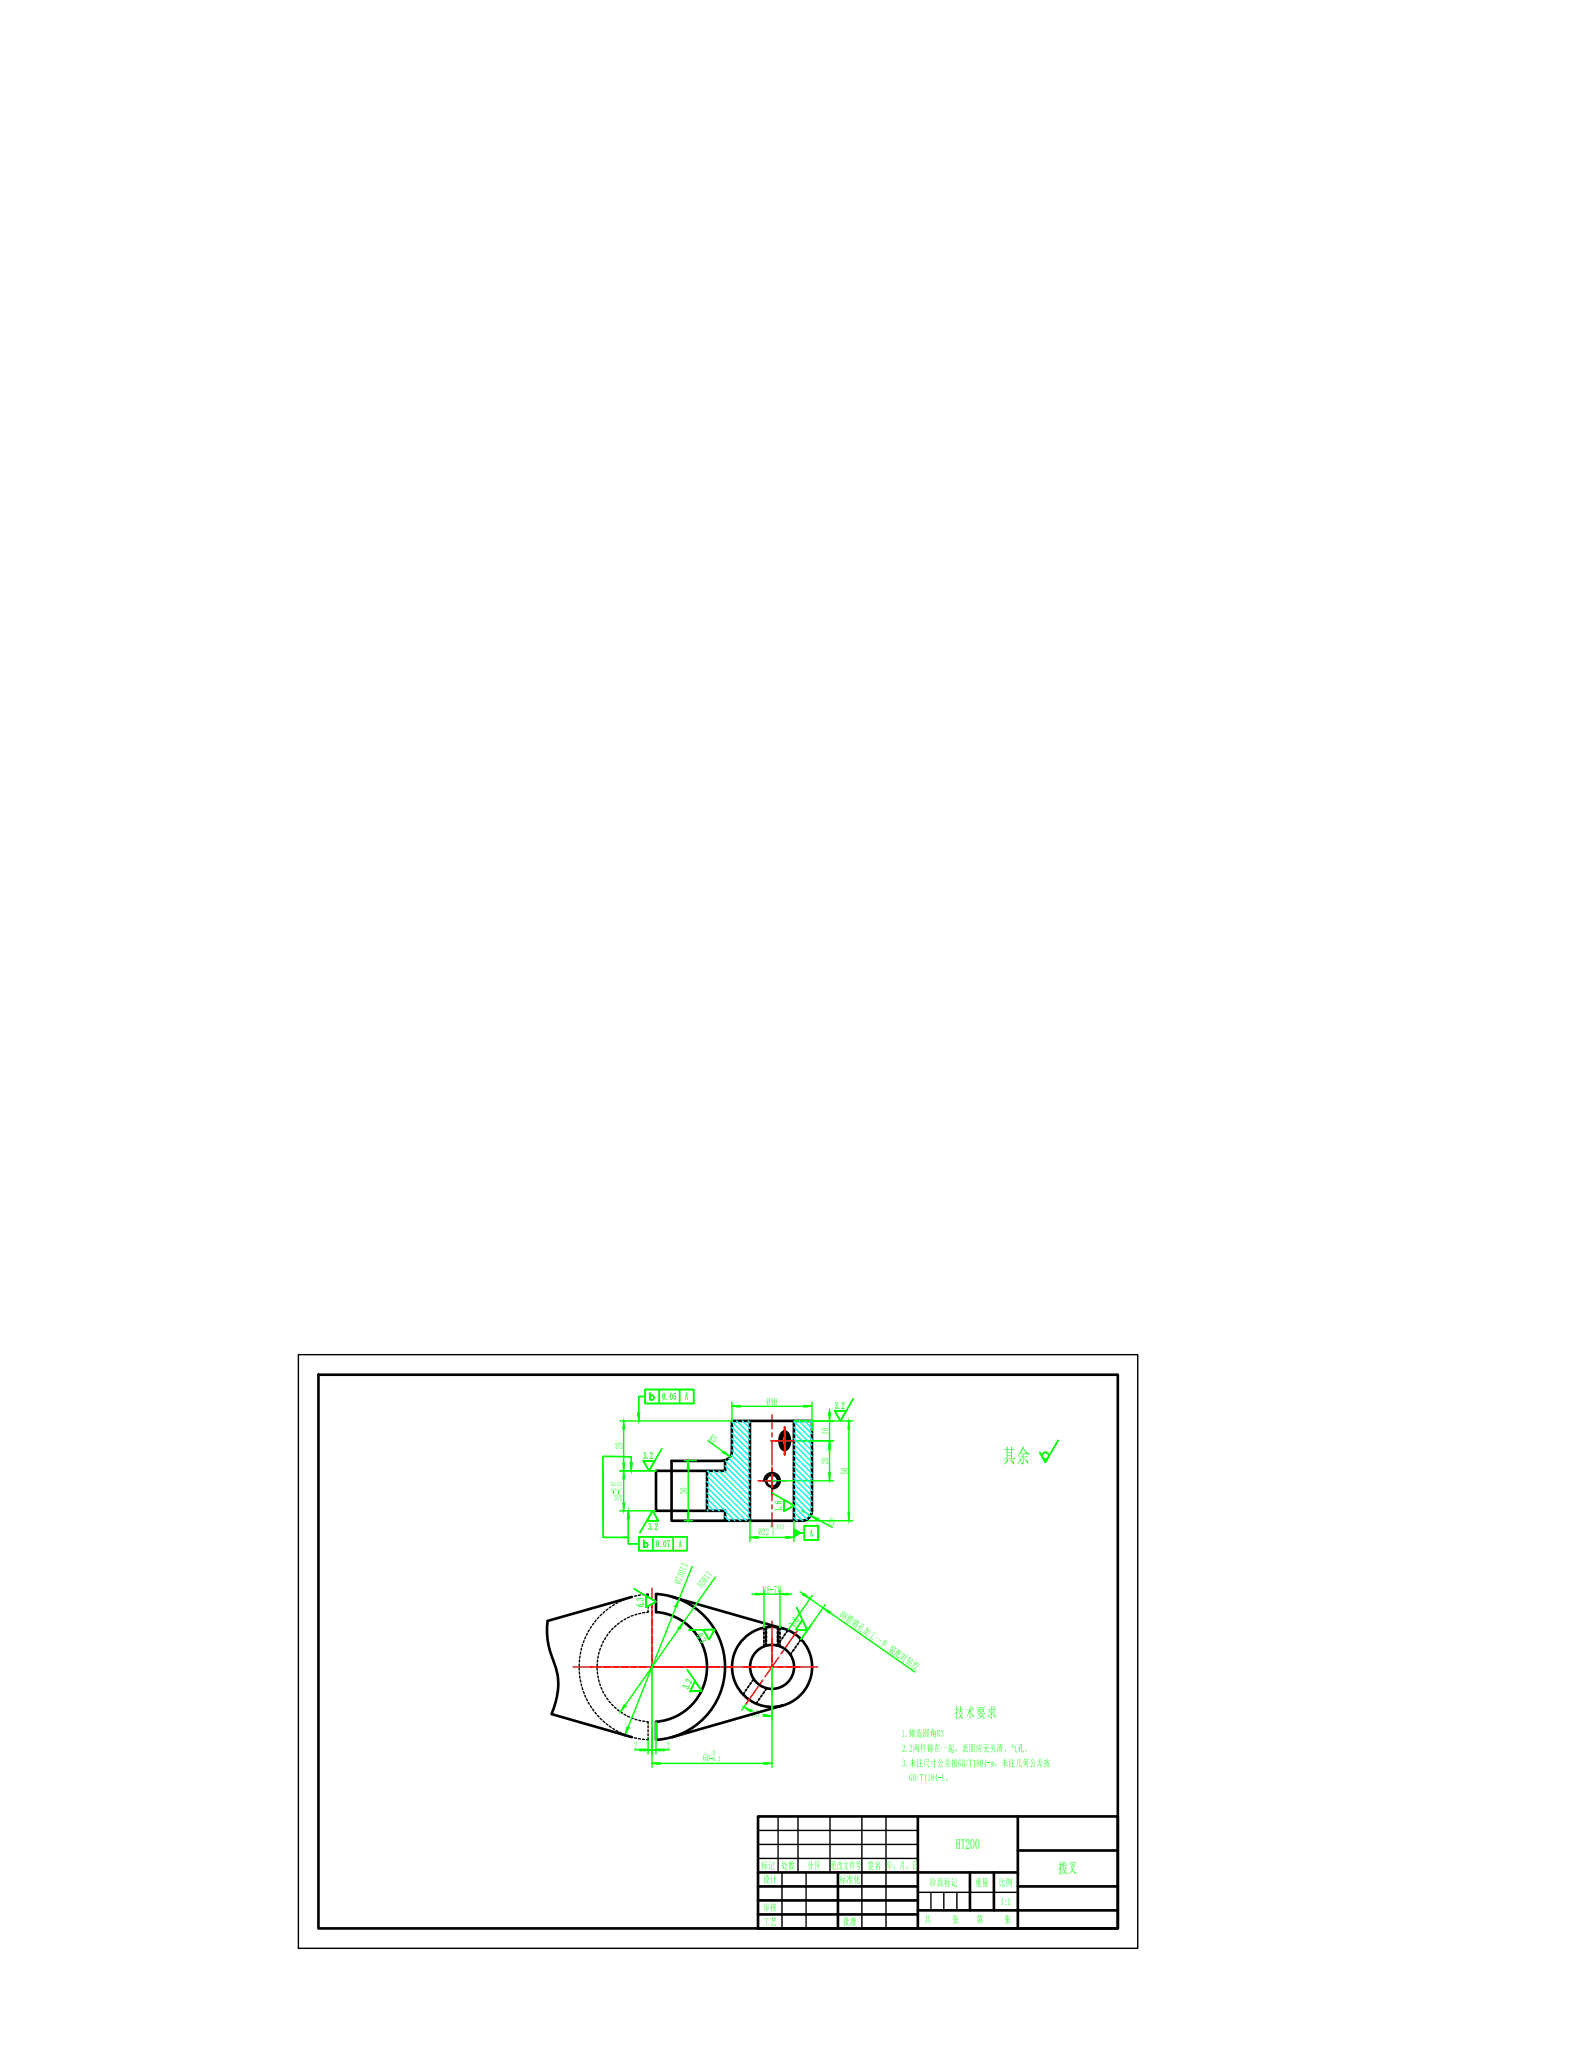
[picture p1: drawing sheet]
<svg xmlns="http://www.w3.org/2000/svg" width="216mm" height="279mm" viewBox="0 0 216 279" stroke-linecap="round" stroke-linejoin="round" font-family="sans-serif">
<g fill="none" stroke="#000" stroke-width=".36">
<path d="M43.3 187.1h108.9v75.3h-108.9zM98.3 198.8h-6.9v8.2h17.8M98.7 198.8v1.4h-9.4v5.4h9.4v1.4M99.6 197.4v-4h10.9v12.2M99.7 197.4a1.37 1.37 0 0 1-1.4 1.4M102.1 193.4v13.6M108.1 193.4v13.6M86 217.3l-11.5 3.3a9.8 9.8 0 0 0 .6 4.8 9 9 0 0 1 0 7.9l10.9 3.1M89.3 217v2.4a7.5 7.5 0 0 1 6.9 7.5 7.5 7.5 0 0 1-6.9 7.4M89.3 216.9a9.9 9.9 0 0 1 9.4 10 9.9 9.9 0 0 1-9.4 9.9M91.5 217.3l15.1 4.3M96.2 200.2v5.4"/>
<path d="M110.5 205.6a1.37 1.37 0 0 1-1.3 1.4M89.3 234.3v2.5M104.3 221.5v.3M104.3 222.1v.2M104.3 222.6v.3M104.3 223.1v.3M104.3 223.7v.3M105.9 221.5v.3M105.9 222.1v.2M105.9 222.6v.3M105.9 223.1v.3M105.9 223.7v.3"/>
<path d="M106.6 232.1l-15.1 4.3M103.2 247.2h49v15.2h-49zM103.2 258.6h21.7M103.2 256.7h21.7M103.2 254.8h35.4M114.1 254.8v7.6M124.9 247.2v15.2M124.9 260h27.3M132 254.8v5.2M135.3 254.8v5.2M138.6 247.2v15.2M138.6 256.7h13.6"/>
<path d="M138.6 251.8h13.6M103.2 260.5h21.7"/>
<circle cx="105.1" cy="201.5" r=".81"/>
<circle cx="105.1" cy="226.9" r="5.5"/>
<circle cx="105.1" cy="226.9" r="3"/>
</g>
<g fill="none" stroke="#f00" stroke-width=".19">
<path d="M104.9 196.1h3.8M105.1 192.6v1.9M105.1 195v.5M105.1 196.1v3.2M105.1 199.6v4.7M106.8 194.2v3.8M88.8 216.1v21.5M103.2 201.5h3.8M105.1 204.8v.5M105.1 205.9v1.9M78 226.9h33.3M103.2 229.5l-1.6 2.4"/>
<path d="M103.8 228.6l-.3 .5M105.1 220.6v12.5M106 225.5l-1.9 2.7M106.6 224.6l-.3 .5M108.6 221.8l-1.6 2.4"/>
</g>
<g fill="none" stroke="#0f0" stroke-width=".19">
<path d="M84.9 193.4v12.2M87.6 198.8l.7 1.4 1.8-3-1.8 3-.7-1.4h1.5l-.8 1.4-.7-1.4h1.5zM87.8 189.1h6.6v1.9h-6.6zM87.8 189.1h1.9v1.9h-1.9zM87.8 190.1h-.8v3.3M88.5 190a.3 .3 0 0 1 .4 0 .3 .3 0 0 1 0 .4 .3 .3 0 0 1-.4 0M88.5 189.6v.9M89.7 189.1h4.7v1.9h-4.7M92.5 189.1v1.9M93.1 198.8h1.7M93.7 198.8v8.2M96.4 196.1l3 2.1"/>
<path d="M99.6 191.4h10.9M99.6 190.8v2.6h-15.2M106.8 196.1h6.7M108.1 193.4h8M110.5 190.8v3.9M112.9 191.7v9.8M113.6 192l.8 1.4 1.7-3-1.7 3-.8-1.4h1.6l-.8 1.4-.8-1.4h1.6zM115.5 193.4v13.6M141.9 197.9a.46 .46 0 0 1 .6-.2 .46 .46 0 0 1 .2 .6l-.4 .7-.4-.7 .3 .3 .3-.1 .2-.2-.4 .7-.4-.7zM144 196l-1.7 3-.8-1.3M84.4 205.6h4.9M84.4 200.2h4.9"/>
<path d="M85.5 205.6v4.5h1.5M85.9 200.2v-2h-3.8v11h3.5h-.8M86.3 216.2l3 1.8-1.4 .8v-1.6l1.4 .8-1.4 .8v-1.6v1.6l1.4-.8zM87 209.1h6.6v1.9h-6.6zM87 209.1h1.9v1.9h-1.9zM87.6 210.1a.31 .31 0 0 1 .5-.1 .31 .31 0 0 1 0 .5 .31 .31 0 0 1-.5-.1M87.6 209.6v1M88.8 205.6l-1.7 3 1.7-3 .8 1.4h-1.5l.7-1.4 .8 1.4h-1.5h1.5zM88.9 209.1h4.7v1.9h-4.7M91.7 209.1v1.9M93.1 207h1.2M94.2 213.2l-9.1 22.9"/>
<path d="M97.4 214.6l-12.9 18.4M102.1 209.2h6M102.1 207v2.8M102.4 217h5.4M104 216.4v5.1M105.1 203.2l3 1.7-1.4 .8v-1.6l1.4 .8-1.4 .8v-1.6v1.6l1.4-.8zM105.1 201.5h8.4M106.2 216.4v5.1M108.1 207v2.8M108.4 218.8l1.5 3.1-1.6-.1 .9-1.3M108.9 216.6l15.6 10.9M109 208.6h.5"/>
<path d="M109.2 207h6.9M109.2 205.6l4.1 2.3M109.5 207.7h1.9v1.9v-1.9v1.9h-1.9zM109.5 207.7h1.9v1.9h-1.9zM110.6 217.1l-3.3 4.8M112.4 218.4l-3.4 4.7M86.4 238.1h4.7M88.2 236.8v1.9M88.8 240h16.3M88.8 226.9v13.6M89.3 234.3v4.4M93.6 227.2l1.9 2.9-1.6 .1 .7-1.4 .9 1.3-1.6 .1 .7-1.4-.7 1.4 1.6-.1z"/>
<path d="M93.8 221.8h3.5l-.8 1.3-.8-1.3h1.6l-.8 1.3-.8-1.3 .8 1.3 .8-1.3zM101.3 232.3l1.1 .6M102 231.3l-1 1.4M103.8 233.4l1.3 .1M105.1 226.9v13.6M109.2 220.5l.7 1.4-1.6-.1z"/>
<circle cx="142.3" cy="198.1" r=".46"/>
</g>
<g fill="#0f0" stroke="#0f0" stroke-width=".14">
<path d="M115.5 193.4l.2 1.1h-.3z"/>
<path d="M115.4 205.9h.3l-.2 1.1z"/>
<path d="M84.8 204.5h.2l-.1 1.1z"/>
<path d="M84.9 200.2l.1 1.1h-.2z"/>
<path d="M84.9 193.4l.1 1.1h-.2z"/>
<path d="M84.8 199.1h.2l-.1 1.1z"/>
<path d="M93.7 198.8l.1 1.1h-.3z"/>
<path d="M93.5 205.9h.3l-.1 1.1z"/>
<path d="M112.8 192.3h.3l-.2 1.1z"/>
<path d="M112.9 196.1l.2 1.1h-.3z"/>
<path d="M112.8 200.4h.3l-.2 1.1z"/>
<path d="M86.8 192.3h.3l-.1 1.1z"/>
<path d="M85.5 205.6l.2 1.1h-.3z"/>
<path d="M85.8 199.1h.3l-.2 1.1z"/>
<path d="M101.3 232.3l1 .4h-.5zM101.8 232.7l.4 .3 .1-.3z"/>
<path d="M104 233.3l1.1 .2h-1.1zM104 233.5h1.1z"/>
<path d="M109.5 216.8l.2 .3h-.4zM109.3 217.1l1 .5-.6-.5z"/>
<path d="M112.1 218.8l.9 .5h-.4zM112.6 219.3l.3 .3 .1-.3z"/>
<path d="M102.9 216.8l1.1 .2h-1.1zM102.9 217v.1l1.1-.1z"/>
<path d="M106.2 217l1.1-.2v.2zM106.2 217l1.1 .1v-.1z"/>
<path d="M88.8 240l1.1-.1v.1zM88.8 240l1.1 .1v-.1z"/>
<path d="M104 239.9l1.1 .1h-1.1zM104 240v.1l1.1-.1z"/>
<path d="M92.4 217.6l-.2 1h-.3zM91.9 218.6l.3 .1v-.1z"/>
<path d="M85.4 235l.2 .1h-.3zM85.3 235.1l-.2 1 .5-1z"/>
<path d="M93.1 220.7l-.5 .9h-.3zM92.3 221.6l.2 .1 .1-.1z"/>
<path d="M85 232l.2 .2h-.3zM84.9 232.2l-.4 .8 .7-.8z"/>
<path d="M87.7 238l1.1 .1h-1.1zM87.7 238.1v.2l1.1-.2z"/>
<path d="M89.3 238.1l1.1-.1v.1zM89.3 238.1l1.1 .2v-.2z"/>
<path d="M99.6 191.4l1.1-.2v.2zM99.6 191.4l1.1 .1v-.1z"/>
<path d="M109.4 191.2l1.1 .2h-1.1zM109.4 191.4v.1l1.1-.1z"/>
<path d="M102.1 209.2l1.1-.1v.1zM102.1 209.2l1.1 .2v-.2z"/>
<path d="M107 209.1l1.1 .1h-1.1zM107 209.2v.2l1.1-.2z"/>
<path d="M108.1 208.1l.9 .5h-.9zM108.1 208.6v.6l.9-.6z"/>
<path d="M108.1 208.1l.9 .5h-.9zM108.1 208.6v.6l.9-.6z"/>
<path d="M110.4 206.3l1 .4h-.5zM110.9 206.7l.4 .2 .1-.2z"/>
<path d="M98.6 197.5l.2 .2h-.4zM98.4 197.7l1 .5-.6-.5z"/>
<path d="M88.8 238.1l1.1-.1v.1zM88.8 238.1l1.1 .2v-.2z"/>
<path d="M87.1 238l1.1 .1h-1.1zM87.1 238.1v.2l1.1-.2z"/>
</g>
<g fill="none" stroke="#000" stroke-width=".25">
<path d="M104 201.5a1.09 1.09 0 0 1 1.1-1.1 1.09 1.09 0 0 1 1.1 1.1 1.09 1.09 0 0 1-1.1 1.1M101.3 230.4l-.2 .2M101.6 229.9l-.1 .2M101.9 229.4l-.1 .3M102.3 229l-.2 .2M102.6 228.5l-.2 .3M103.1 231.6l-.2 .3M103.4 231.2l-.1 .2M103.7 230.7l-.1 .2M104 221.5v.3M104 222.1v.3M104 222.7v.2"/>
<path d="M104 223.2v.3M104 223.8v.3M104 230.3l-.1 .2M104.4 229.8l-.2 .2M106 223.7l-.2 .3M106.2 221.5v.3M106.2 222.1v.3M106.2 222.7v.2M106.2 223.2v.3M106.2 223.8v.3M106.3 223.2l-.2 .3M106.6 222.8l-.2 .2"/>
<path d="M106.9 222.4l-.2 .2M107.3 221.9l-.2 .2M107.8 224.9l-.2 .3M108.1 224.5l-.2 .2M108.4 224l-.2 .3M108.7 223.6l-.2 .2M109 223.1l-.2 .3"/>
</g>
<g fill="none" stroke="#000" stroke-width=".19">
<path d="M81.9 219.7l-.2 .2M82.3 219.3l-.2 .2M82.7 219l-.2 .2M83.2 218.7l-.2 .1M83.6 218.4l-.2 .1M84.1 218.1l-.2 .1M84.6 217.9l-.3 .1M85.1 217.7l-.3 .1M85.6 217.5l-.3 .1M86.1 217.3l-.2 .1M86.2 219.9h-.3M86.7 217.2h-.3"/>
<path d="M86.7 219.7l-.3 .1M87.2 217.1h-.3M87.2 219.6h-.2M87.7 217h-.3M87.8 219.5h-.3M88 217h.2v.2M88.2 219.1v.3h-.2M88.2 217.5v.3M88.2 218v.3M88.2 218.6v.3M78.8 226.5v.2M78.8 227v.3"/>
<path d="M78.9 227.5v.3M78.9 225.9v.3M78.9 228.1l.1 .3M79 225.4l-.1 .3M79 228.6l.1 .3M79.1 224.9l-.1 .2M79.1 229.2l.1 .2M79.2 224.3l-.1 .3M79.2 229.7l.1 .3M79.3 223.8l-.1 .2M79.4 230.2l.1 .3M79.5 223.3l-.1 .2"/>
<path d="M79.6 230.7l.1 .3M79.7 222.8l-.1 .2M79.8 231.2l.2 .3M79.9 222.3l-.1 .2M80.1 231.7l.1 .2M80.2 221.8l-.1 .3M80.4 232.2l.1 .2M80.5 221.4l-.1 .2M80.7 232.6l.1 .2M80.8 220.9l-.1 .2M81 233l.2 .3M81.2 220.5l-.2 .2"/>
<path d="M81.3 227v.3M81.3 226.5v.2M81.3 227.5v.3M81.3 225.9v.3M81.3 233.5l.2 .2M81.4 228.1v.3M81.4 225.4v.3M81.5 228.6l.1 .3M81.5 220.1l-.2 .2M81.6 224.9l-.1 .2M81.6 229.2l.1 .2M81.7 233.9l.2 .1"/>
<path d="M81.7 224.3l-.1 .3M81.8 229.7l.1 .2M81.9 223.8l-.1 .3M82 230.2l.2 .2M82.1 234.2l.2 .2M82.2 223.4l-.2 .2M82.3 230.6l.1 .3M82.4 222.9l-.1 .2M82.5 234.6l.2 .2M82.6 231.1l.2 .2M82.7 222.4l-.1 .3M82.9 231.5l.2 .2"/>
<path d="M83 234.9l.2 .2M83.1 222l-.2 .2M83.3 231.9l.2 .2M83.4 235.2l.2 .2M83.5 221.6l-.2 .2M83.7 232.3l.2 .2M83.9 235.5l.2 .1M83.9 221.2l-.2 .2M84.1 232.7l.2 .2M84.3 220.9l-.2 .2M84.3 235.8l.3 .1M84.5 233l.2 .2"/>
<path d="M84.7 220.6l-.2 .1M84.8 236l.3 .1M85 233.3l.2 .1M85.2 220.3l-.2 .1M85.3 236.2l.3 .1M85.4 233.6l.3 .1M85.7 220.1l-.3 .1M85.9 236.3l.2 .1M85.9 233.8l.3 .1M86.4 236.5l.3 .1M86.4 234l.3 .1M86.9 236.6l.3 .1"/>
<path d="M87 234.1l.2 .1M87.5 236.7h.2M87.5 234.2l.3 .1M88 234.3h.2v.3M88.2 236.5v.3l-.2-.1M88.2 234.9v.2M88.2 235.4v.3M88.2 236v.2"/>
</g>
<g fill="none" stroke="#fff" stroke-width=".14">
<path d="M87.8 191l1.9-1.9-1.9 1.9M87.8 189.1v1M89.7 191l2.8-1.9-2.8 1.9M92.5 191l1.9-1.9-1.9 1.9M94.4 191v-1.1v1.1M114.4 193.4l.8-1.4-.8 1.4M141.9 198.3h.1M142 198.5h.6h-.6M142.6 198.5h-.5h.4h-.4h.4h-.4h.4h-.3h.3h-.3h.2l-.2 .1h.1M142.6 198.5h-.6h.6M142.7 198.3l-.4 .7M87 211l1.9-1.9-1.9 1.9"/>
<path d="M87 209.1v1M87.9 217.2v.2M88.1 207h1.5M88.3 200.2l.8-1.4-.8 1.4M88.9 211l2.8-1.9-2.8 1.9M91.7 211l1.9-1.9-1.9 1.9M93.6 211v-1v1M106.7 204.1v1.6M108.1 204.9l-1.1-.6 1.1 .6M111.4 207.7l-1.9 1.9h1.9M95.5 230.1l-.9-1.3 .9 1.3M95.7 221.8l1.1 .9"/>
<path d="M109.2 220.5l.1 .2"/>
</g>
<g fill="#fff" stroke="#fff" stroke-width=".14">
<path d="M109.5 209.6l1.9-1.9v1.9z"/>
<path d="M87.8 189.1v.8z"/>
<path d="M87 209.1v.9z"/>
<path d="M106.7 204.1v.2z"/>
<path d="M95.7 221.8h1.6l-.5 .9z"/>
<path d="M141.9 198.4l.8-.1z"/>
<path d="M141.9 198.3l.4 .7z"/>
<path d="M109.5 207.7l1.9 1.9v-1.9zM109.5 207.7l1.9 1.9h-1.9zM109.5 209.6l1.9-1.9v1.9z"/>
<path d="M92.5 191h1.9v-1.1zM92.5 191l1.9-1.9v.8z"/>
<path d="M89.7 191h2.8l1.9-1.9zM89.7 191l2.8-1.9h1.9z"/>
<path d="M87.8 191h1.9l2.8-1.9zM87.8 191l1.9-1.9h2.8z"/>
<path d="M87.8 190.1v.9l1.9-1.9zM87.8 189.1h1.9l-1.9 1z"/>
<path d="M91.7 211h1.9v-1zM91.7 211l1.9-1.9v.9z"/>
<path d="M88.9 211h2.8l1.9-1.9zM88.9 211l2.8-1.9h1.9z"/>
<path d="M87 211h1.9l2.8-1.9zM87 211l1.9-1.9h2.8z"/>
<path d="M87 210.1v.9l1.9-1.9zM87 209.1h1.9l-1.9 1z"/>
<path d="M107 204.3l-.3 1.4 1.4-.8zM106.7 204.1l.3 .2-.3 1.4z"/>
<path d="M113.6 192l.8 1.4 .8-1.4zM113.6 192h1.6z"/>
<path d="M87.6 198.8l.7 1.4 .8-1.4zM87.6 198.8h1.5z"/>
<path d="M88.1 207h1.5zM88.1 206.9l1.5 .1zM88.8 205.6l-.7 1.3h1.5z"/>
<path d="M94.6 228.8l-.7 1.4 1.6-.1zM94.6 228.8l-.7 1.4z"/>
<path d="M96.2 222.7l.3 .4 .3-.4zM95.7 221.8l1.1 .9h-.6z"/>
<path d="M87.9 217.2v.2h.3zM87.9 217.4h.3l-.3 1.4zM88.2 217.4l-.3 1.4 1.4-.8z"/>
<path d="M109.2 220.5l-.1 .2h.2zM109.1 220.7h.2l-1 1.1zM109.3 220.7l-1 1.1 1.6 .1z"/>
<path d="M142 198.4h.6zM142 198.4h.6zM142 198.4h.6zM142 198.4h.7zM141.9 198.4h.8zM141.9 198.4h.8zM141.9 198.4h.8z"/>
</g>
<g fill="none" stroke="#000" stroke-width=".19">
<path d="M40.6 184.4h114.3v80.8h-114.3zM103.2 249.1h21.7M103.2 251h21.7M103.2 252.9h21.7M105.9 247.2v7.6M106.4 254.8v7.6M108.6 247.2v7.6M109.7 254.8v7.6M113 247.2v7.6M117.3 247.2v15.2M120.6 247.2v15.2M124.9 257.5h13.7"/>
<path d="M126.7 257.5v2.5M128.5 257.5v2.5M130.3 257.5v2.5"/>
</g>
<path d="M106.6 195.1l.2-.1a.98 .98 0 0 1 .6 1.1 .98 .98 0 0 1-.6 1.1 .98 .98 0 0 1-.5-1.1v-.4z" fill="none" stroke="#000" stroke-width=".7"/>
<path d="M106.8 194.2v3.8" fill="none" stroke="#f00" stroke-width=".25"/>
<g fill="none" stroke="#0ff" stroke-width=".19">
<path d="M98.7 199.5l3.4 3.4M98.7 198.7l3.4 3.4M99.2 198.4l2.9 2.9M99.5 198l2.6 2.6M99.6 197.3l2.5 2.5M99.6 196.6l2.5 2.4M99.6 195.8l2.5 2.4M99.6 195l2.5 2.5M99.6 194.3l2.5 2.4M99.6 193.5l2.5 2.4M100.3 193.4l1.8 1.8M101 193.4l1.1 1"/>
<path d="M101.8 193.4l.3 .2M108.1 199.6l2.4 2.5M108.1 198.8l2.4 2.5M108.1 198.1l2.4 2.4M108.1 197.3l2.4 2.4M108.1 196.5l2.4 2.5M108.1 195.8l2.4 2.4M108.1 195l2.4 2.4M108.1 194.2l2.4 2.5M108.1 193.5l2.4 2.4M108.8 193.4l1.7 1.7M109.5 193.4l1 1"/>
<path d="M110.3 193.4l.2 .2M96.2 205.5l.2 .1M96.2 204.7l.9 .9M96.2 203.9l1.7 1.7M96.2 203.2l3.8 3.8M96.2 202.4l4.6 4.6M96.2 201.6l5.4 5.4M96.2 200.9l5.9 5.8M96.3 200.2l5.8 5.8M97.1 200.2l5 5M97.9 200.2l4.2 4.2M98.6 200.2l3.5 3.4"/>
<path d="M98.7 206.4l.6 .6M108.1 206.5l.4 .5M108.1 205.8l1.2 1.2M108.1 205l1.8 1.8M108.1 204.2l2.2 2.2M108.1 203.5l2.4 2.4M108.1 202.7l2.4 2.4M108.1 201.9l2.4 2.5M108.1 201.1l2.4 2.5M108.1 200.4l2.4 2.4"/>
</g>
<g fill="#0f0">
<path d="M139.6 238.2a.15 .15 0 0 1 .3 0 .15 .15 0 0 1-.3 0zM139.6 238.3a.1 .1 0 0 0 .2 0 .1 .1 0 0 0-.2 0z"/>
<path d="M142.5 239.5h.4v.1l-.1 .1v-.1h-.3l-.1 .1zM142.6 239.3v.2zM142.6 239.6v.3l.2-.1 .1 .1h-.1l-.1 .3 .2 .2-.1 .1a.16 .16 0 0 0-.1-.2 .16 .16 0 0 0-.2 .2h-.2l.2-.1a.13 .13 0 0 0 .1-.2 .13 .13 0 0 0-.2 0l.1-.3h-.1h.1zM142.6 239.9l-.1 .3h.2v-.3zM142.2 239.3l.1 .1v.2h.1h-.1v.3l.1-.1-.1 .1-.1 .6-.1-.1h.1v-.4v.1l-.1-.1 .1-.1v-.3h-.1h.1z"/>
</g>
<text font-size="2.7" fill="#0f0" x="136.5" y="199.1">其余</text>
<g font-size="1.9" fill="#0f0">
<text x="129.9" y="233.8">技术要求</text>
<text x="130.1" y="251.7">HT200</text>
<text x="144.1" y="255">拨叉</text>
</g>
<g font-size="1.4" fill="#0f0">
<text x="90.1" y="190.5">0.05</text>
<text x="93.2" y="190.5">A</text>
<text x="104.4" y="191.2">Ø40</text>
<text x="113.6" y="191.7">3.2</text>
<text x="84.8" y="197.3" transform="rotate(-90 84.8 197.3)">25</text>
<text x="96.4" y="195.9" transform="rotate(36 96.4 195.9)">R5</text>
<text x="112.8" y="195.3" transform="rotate(-90 112.8 195.3)">10</text>
<text x="87.6" y="198.5">3.2</text>
<text x="93.5" y="203.4" transform="rotate(-90 93.5 203.4)">30</text>
<text x="112.8" y="199.3" transform="rotate(-90 112.8 199.3)">20</text>
<text x="115.4" y="200.7" transform="rotate(-90 115.4 200.7)">50</text>
<text x="84.6" y="204.3" transform="rotate(-90 84.6 204.3)">20</text>
<text x="88.2" y="208.2">3.2</text>
<text x="103.2" y="208.9">Ø22</text>
<text x="106.4" y="205.7" transform="rotate(-90 106.4 205.7)">1.6</text>
<text x="110.2" y="209.1">A</text>
<text x="112.6" y="207.3" transform="rotate(28 112.6 207.3)">R5</text>
<text x="89.3" y="210.6">0.07</text>
<text x="92.4" y="210.6">A</text>
<text x="92.6" y="215.7" transform="rotate(-68 92.6 215.7)">Ø73H13</text>
<text x="87.7" y="218.7" transform="rotate(-90 87.7 218.7)">6.3</text>
<text x="95.6" y="216.2" transform="rotate(-55 95.6 216.2)">55H11</text>
<text x="103.8" y="216.8">M8-7H</text>
<text x="108.1" y="221.6" transform="rotate(-55 108.1 221.6)">1.6</text>
<text x="114.2" y="220" transform="rotate(35 114.2 220)">Ø8锥销孔加工一半 装配时钻绞</text>
<text x="94.7" y="222.6" transform="rotate(59 94.7 222.6)">6.3</text>
<text x="93.7" y="230.1" transform="rotate(-64 93.7 230.1)">3.2</text>
<text x="102.4" y="233.7">35°</text>
<text x="86.3" y="238">2</text>
<text x="90.7" y="238">2</text>
<text x="95.7" y="239.7">60</text>
<text x="122.7" y="236.4">1.铸造圆角R3</text>
<text x="122.8" y="238.4">2.2两件铸在一起，表面应无夹渣、气孔。</text>
<text x="122.8" y="240.4">3.未注尺寸公差按GB/T1804-m，未注几何公差按</text>
<text x="123.8" y="242.4">GB/T1184-L。</text>
<text x="103.6" y="254.4">标记</text>
<text x="103.9" y="256.2">设计</text>
<text x="106.3" y="254.4">处数</text>
<text x="109.9" y="254.4">分区</text>
<text x="113.1" y="254.4">更改文件号</text>
<text x="114.3" y="256.3">标准化</text>
<text x="118.1" y="254.4">签名</text>
<text x="120.7" y="254.4">年、月、日</text>
<text x="126.6" y="256.7">阶段标记</text>
<text x="132.7" y="256.7">重量</text>
<text x="136" y="256.7">比例</text>
<text x="103.9" y="260.1">审核</text>
<text x="103.9" y="262">工艺</text>
<text x="114.8" y="262">批准</text>
<text x="125.8" y="261.7">共</text>
<text x="129.6" y="261.7">张</text>
<text x="132.9" y="261.7">第</text>
<text x="136.2" y="259.2">1:1</text>
<text x="136.7" y="261.7">张</text>
</g>
<g font-size="1" fill="#0f0">
<text x="83.8" y="203.3" transform="rotate(-90 83.8 203.3)">-0.07</text>
<text x="84.6" y="203.3" transform="rotate(-90 84.6 203.3)">-0.21</text>
<text x="104.7" y="208.1">+0.021</text>
<text x="105.1" y="208.9">0</text>
<text x="96.7" y="239.7">-0.2</text>
<text x="97" y="238.9">0</text>
</g>
</svg>
